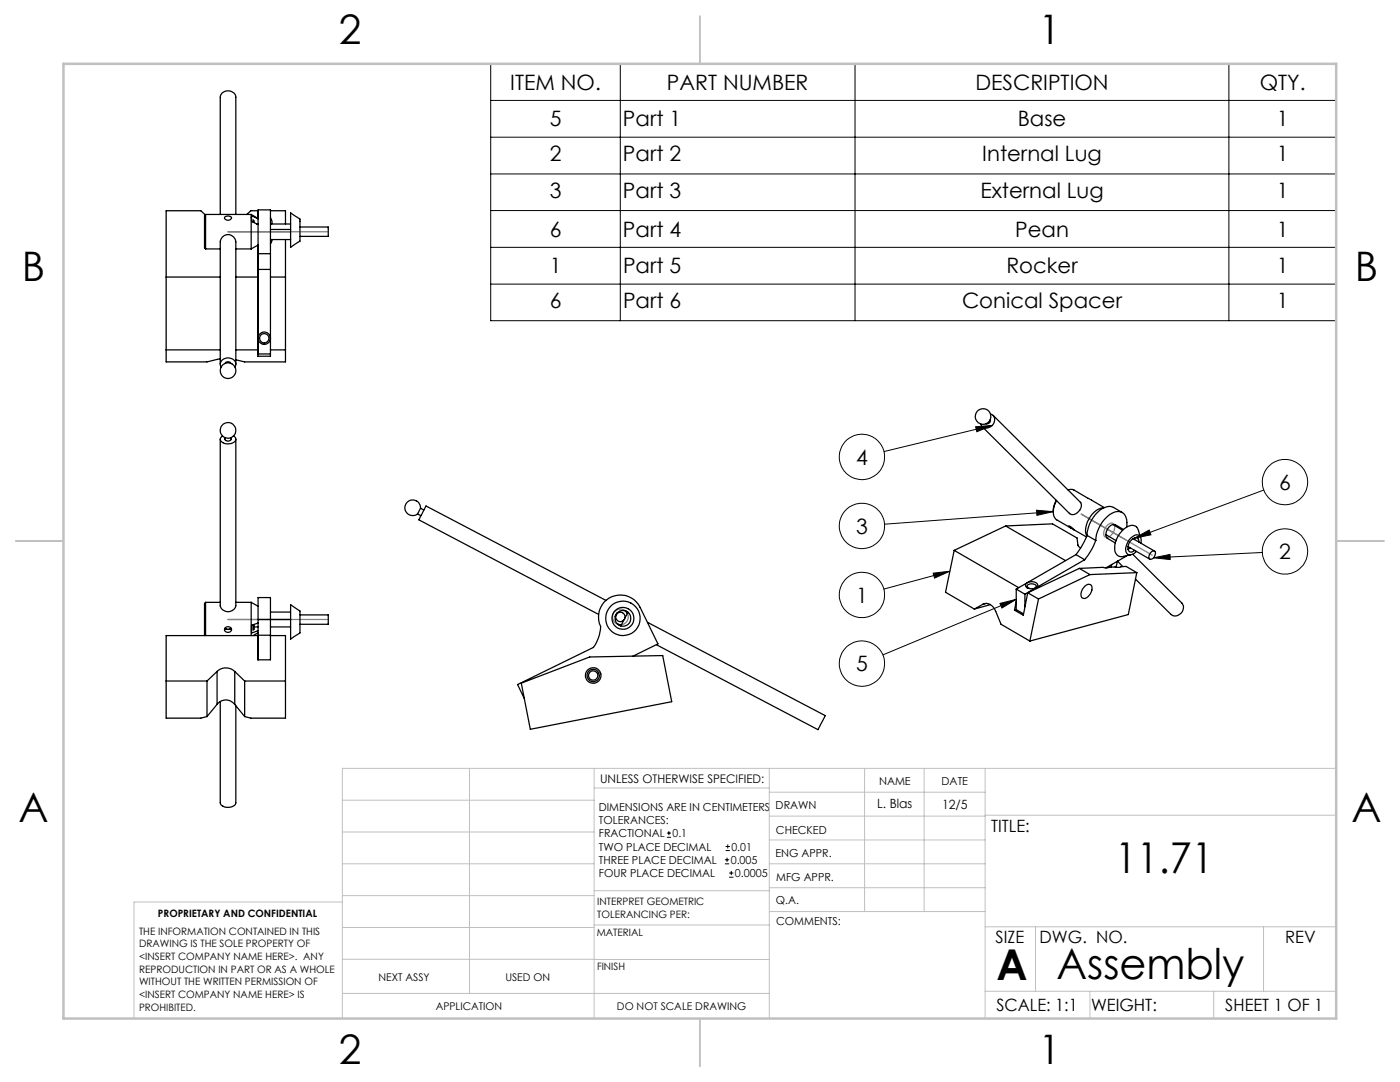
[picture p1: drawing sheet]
<svg xmlns="http://www.w3.org/2000/svg" width="279mm" height="216mm" viewBox="0 0 279 216" stroke-linecap="round" stroke-linejoin="round" font-family="sans-serif">
<g fill="none" stroke="#000" stroke-width=".2">
<path d="M97.9 12.7h168.8v51.3h-168.8zM123.8 12.7v51.3M170.6 12.7v51.3M245.3 12.7v51.3M97.9 27.4h168.8M97.9 34.7h168.8M97.9 20h168.8M97.9 42h168.8M97.9 49.4h168.8M97.9 56.7h168.8M194.7 85.2l3.3-.3-3.1 1.2zM198 84.9l-21.6 5.2"/>
<path d="M252.2 97.8l-25.8 9.6M186.2 114.4l3.3-.4-3 1.4zM189.5 114l-13.1 3.5M202.8 119.6l-26.6 11.1M206.9 101.8l3.3 .3-3.3 .7zM210.2 102.1l-33.7 2.5M226.4 107.4l2.9-1.6 .4 .9zM230.2 111.3l3.3-.7v1.1zM251.9 110.2l-21.7 1.1M199.6 120.4l3.2-.8-2.8 1.7zM133.1 167.1h.8M133.1 166.2h.8"/>
<path d="M133.5 165.8v.9M144.7 172.4h.8M144.7 171.6h.8M144.8 169.7h.9M144.8 168.9h.9M145.1 171.1v.9M145.2 168.5v.8M145.5 175h.9M145.5 174.2h.9M145.9 173.8v.8"/>
<circle cx="172" cy="91.2" r="4.5"/>
<circle cx="256.4" cy="96.2" r="4.5"/>
<circle cx="172" cy="104.9" r="4.5"/>
<circle cx="172" cy="118.7" r="4.5"/>
<circle cx="256.4" cy="110.1" r="4.5"/>
<circle cx="172" cy="132.4" r="4.5"/>
</g>
<g fill="none" stroke="#808080" stroke-width=".25">
<path d="M45.5 46.2h20M215.8 102.6l14.1 8.2M221 104.8l.1-.1a.77 .77 0 0 1 1-.3 .77 .77 0 0 1 .3 1.1 1.75 1.75 0 0 1-1.8 1.7 1.34 1.34 0 0 1 .1-1.9zM45.5 123.6h20"/>
<circle cx="123.8" cy="123.1" r="1.56"/>
</g>
<g fill="none" stroke="#c0c0c0" stroke-width=".2">
<path d="M68.3 159.7h50.3M93.7 153.3v44.9M118.6 153.3v49.9M118.6 157.2h34.9M153.5 153.3v49.9M153.5 158.1h43.1M172.5 153.3v28.6M184.4 153.3v28.6M196.6 153.3v49.9M266.7 153.3h-198.4v49.9M68.3 178.7h50.3M68.3 172.4h50.3"/>
<path d="M68.3 166h50.3M68.3 180h-41.6v23.2M118.6 177.7h35M153.5 167.6h43.1M153.5 162.8h43.1M153.5 172.4h43.1M153.5 177.1h43.1M196.6 162.7h70.1M68.3 198.2h85.2M68.3 191.4l85.2 .1M68.3 185.1h50.3M118.6 184.6h35"/>
<path d="M153.6 181.9h43M196.6 197.8h70.1M196.6 184.9h70.1M206.7 184.9v12.9M217.5 197.8v5.4M242.2 197.8v5.4M252.2 184.9v12.9"/>
</g>
<path d="M139.7 3.2v9.5M3.1 107.9h9.6M266.7 107.9h9.5M139.7 203.2v9.6" fill="none" stroke="#c0c0c0" stroke-width=".25"/>
<path d="M12.7 12.7h254v190.5h-254z" fill="none" stroke="#c0c0c0" stroke-width=".5"/>
<path d="M226.4 107.4l2.9-1.6 .4 .9zM230.2 111.3l3.3-.7v1.1zM199.6 120.4l3.2-.8-2.8 1.7zM186.2 114.4l3.3-.4-3 1.4zM206.9 101.8l3.3 .3-3.3 .7zM194.7 85.2l3.3-.3-3.1 1.2z" fill="#000"/>
<g fill="none" stroke="#000" stroke-width=".25">
<path d="M33.2 55.3h10.8M41 42.9l-.9-.8h-6.9v30.1h8.1l2.7-.6M41 42.8v6.9M41 42.8l-.2 .2v6.5l.2 .2M41 49.7h3M41 42.8h9.1M44 42.8v-23.4a1.58 1.58 0 0 1 1.5-1.3 1.58 1.58 0 0 1 1.6 1.3v23.4M44 48.3a1.55 1.55 0 0 1 1.5-1.5 1.55 1.55 0 0 1 1.6 1.5v24.4M44 48.3v24.4M44.9 43.3a.96 .96 0 0 1 1.3 .2 .74 .74 0 0 1-.7 .5 .74 .74 0 0 1-.7-.6zM47.1 49.7h3M47.1 55.3h4.4"/>
<path d="M49.2 42.8l.9-.7h1.4v1.5M50.1 42.8v6.9M50.1 49.7l1.4-.8v22.2h2.5v-17.3M50.1 42.8l1.4 .8M50.5 43.8v.5M50.7 44v.4M51.2 44.7h.3M51.5 43.5l-.1 .1M51.5 49.2h.1M51.5 50.3h.1M51.5 43.3h.1M51.5 43.7l-1.3-.7v1.2l1.3 .6"/>
<path d="M51.5 50.6v-8.7h2.5v8.7M51.5 50.6v3.2h2.5M51.5 50.6h2.5M54 43.5l.3 .7-.1 .5M54 50.6v3.2M54 45.8h4M54 44.7h4M54 47.8h4M54 55.3h3M54 42.1h3v2.6M54.3 47.8l-.3 .8M57 47.8v24.4h-8.2l-1.7-.4"/>
<path d="M58 42.5l1.9 1.2v4.4l-1.9 1.3zM59.9 45.3h5.6v1.9h-5.6M33.2 69.8h10.8M44.1 73.2a1.38 1.38 0 0 1 .4-1.5 1.38 1.38 0 0 1 1.6-.2 1.14 1.14 0 0 1 .8 1.7M44.9 72.5a.69 .69 0 0 1 1.2 0M47.1 69.8h4.4M51.5 70.6h2.5M54 69.8h3M44 87.6v33.4M44.4 87a.7 .7 0 0 0-.4 .7 .7 .7 0 0 0 .5 .6 1.89 1.89 0 0 0 2.6-.6l-.1-.4-.4-.3M44.9 87.3a.64 .64 0 0 0 .6 .7 .64 .64 0 0 0 .6-.7M47.1 87.6v33.3a1.6 1.6 0 0 1-1.6 1.2 1.6 1.6 0 0 1-1.5-1.2"/>
<path d="M196 85.1l17.5 17.4M197.6 83.7l.1 .1a.7 .7 0 0 1-.9 .8M197.7 82.6a1.47 1.47 0 0 1 .8 1.7 1.47 1.47 0 0 1-1.5 1.1 1.07 1.07 0 0 1-1.3-.8M198.2 82.9l17.5 17.4M210.8 99.8l-.5 1.2-.1 1.2M210.9 99.9a3.4 3.4 0 0 0-.2 3.7l3 1.8M213.1 97.8l.9-.2 .3 .2 6.1 3.5M83.3 102.6l.7 .3M83.9 101.4a1.56 1.56 0 0 0-1.8-1.6 1.56 1.56 0 0 0-1.2 2.2 1.56 1.56 0 0 0 2.4 .6M83.9 101.4l-.6 1.2M83.9 101.4l.7 .4M120.9 119.8l-35.9-18.8-.4 .8-1 1.9 35.9 18.9"/>
<path d="M190.4 109.8l-1.7 8.4 5.8 3.3M190.4 109.8l12.9 7.5M200.7 105l9.3-.5 4.9 2.9 .3 1.5 .5 .5M200.7 105l-10.3 4.8M200.7 105l12 6.9M202.8 120l-.3 1.7M202.8 117.5l1.7 1.1M202.8 117.5v4.1M204.5 118.6v2.5M204.8 116.5a1.54 1.54 0 0 1 2.3 .3 1.47 1.47 0 0 1-2.3 .3l-.2-.4zM205 117.1l.2 .2 .4 .1M205 117.1a.97 .97 0 0 1 1.4-.5l.4 .3v.2"/>
<path d="M205.1 118.3l2.2 1.2M205.1 118.3l-.9 4.5-1.7-1.1M206.8 117.1l-.6 .4M207.3 119.5l-1.8 8.4M214.4 105.8l-1.1-.8 .4 .1 .7 .7 2.4 1.3M214.7 110.7l1.8 1M214.7 110.7l-11.9 6.8M215.4 113.4l4.7-.2 .9 .1 .3-.1h2.1l.3-.1 1.1-.1 2.1 1.3M215.4 113.4l2.1 1.3M215.4 113.4l-10.3 4.9M215.6 100.2a1.74 1.74 0 0 1-.3 1.8 1.74 1.74 0 0 1-1.8 .6l-.1-.2M216.5 111.7l-12 6.9"/>
<path d="M216.5 116.9a.79 .79 0 0 1 1.1-.2 .79 .79 0 0 1 .3 1l-.5 1.1a.88 .88 0 0 1-.8 .6 .88 .88 0 0 1-.8-.4l.1-1.1zM216.9 106.8a14.8 14.8 0 0 1-2.2 3.9M216.9 106.8v.1M216.9 106.8l1.8 1M217.5 114.7l-10.2 4.8M218.7 107.8a13.7 13.7 0 0 1-2.2 3.9M220.2 101.4a4.6 4.6 0 0 0-3.6 4.8l.3 .8M220.7 106.7l2 1.2M220.9 107.4l1.7 .9M221.9 112.6l-.1 .5M222.1 104.7l1.9 1.1M222.5 104.7l1.7 1"/>
<path d="M222.6 104.7a1.73 1.73 0 0 0-1.9 2l.1 .5 .3 .2M223 112h.1M223 112l-.3 1.2M223 112l1.1 1.1M224 102.3l-1.8-1.1a2.77 2.77 0 0 0-3.1 1 6.9 6.9 0 0 0-2.2 4.6M224.9 105.1a2.56 2.56 0 0 0-1.3-3 3.9 3.9 0 0 0-3.6 2.1l-.7 1.2a5.3 5.3 0 0 0-.6 2.4M224.9 110.9l-4.2 2.4M225.1 109l4.4 2.6M225.6 109.3l-.5 .3M226.1 110.6l9.8 9.8a1.61 1.61 0 0 1-.2 2 1.61 1.61 0 0 1-2 .2l-7.1-7M226.1 107.5l4.3 2.5M226.4 107.4v.3"/>
<path d="M226.9 114.3l-1.7 8.3-19.7 5.3M226.9 114.3l-9.4 .4M227.3 108.2v-.3a.68 .68 0 0 0-.5-.6 .68 .68 0 0 0-.7 .2 1.95 1.95 0 0 0-.8 2.5 .75 .75 0 0 0 1.1-.2M227.6 107.2l-.4-1.3a1.37 1.37 0 0 0-2.2-.8 5 5 0 0 0-2.5 5 1.4 1.4 0 0 0 2.1 .8l1-.2M227.7 108.4a1.06 1.06 0 0 0-.3-1.4 1.06 1.06 0 0 0-1.4 .1 2.95 2.95 0 0 0-1.1 3.3 1.19 1.19 0 0 0 1.9-.4M229.7 110.2a.5 .5 0 0 1 .9 0 1.14 1.14 0 0 1-1.1 1.4 1.02 1.02 0 0 1 .2-1.4zM33.2 135.9h8.1M41 120.2v6.6M41 120.2l-.2 .2v6.4M41 120.2h3M41.3 135.9v7.1M43.3 134a2.53 2.53 0 0 1 3.5 0"/>
<path d="M43.3 134l-2 1.9M43.3 134v6.5M44 140v20.2a1.73 1.73 0 0 0 2.6 .6l.5-.5v-19.5M44.9 125.4a.65 .65 0 0 1 .9-.3 .65 .65 0 0 1 .1 1 .67 .67 0 0 1-.8 0 .67 .67 0 0 1-.2-.7zM44.9 125.3l.4 .3 .8-.2-.4 .2-.8-.2M46.8 134l2 1.9M46.8 134v6.5M47.1 120.2h3M48.8 135.9h8.2M48.8 135.9v7.1M50.1 120.2v6.6M50.1 120.2l1.4 .8"/>
<path d="M50.5 124.7v1.1M50.7 124.6v1M50.7 125.1h.8M51.5 126.8h-18.3v16.5h6.9l1.2-.3M51.5 124.3l-1.3 .5v1.5l1.3-.5M51.5 123.6v-4.4h2.5v7.6M51.5 123.6v3.2M51.5 126.8v4.9h2.5v-4.9M51.5 126.3l-1 .5M51.5 123.6h6.5M51.5 126.8h2.5M54 126.8h3v16.5h-6.9l-1.3-.3"/>
<path d="M54 125.1h4M54 122.1h4M58 120.7l1.9 1.2v4.4l-1.9 1.2zM59.9 122.7h5.6v1.9h-5.6M104 136.3l13.7-5.2 14.6-.3 1.8 9.2-28.3 5.5zM123.1 122.3l-.3 .7M123.2 122.3l-.4 .7M123.3 124.6h.7zM124.5 123.7l-.6 1.2M125.2 122.4l-.4-.5 .4 .5M125.3 122.2l-.6 1.1M126.3 131l5-2.5-3.6-7.3a4.4 4.4 0 0 0-5.8-2 4.4 4.4 0 0 0-2 5.8 7.8 7.8 0 0 1-1.5 4.2l-15.1 7.4 1.3 2.8"/>
<path d="M129.2 124.2l35.5 18.6-1.5 2.8-32.2-16.9M196.2 120.5a1.93 1.93 0 0 1 2.5 1.5l1.1 2.6 5.7 3.3M196.2 120.5l-1.7 1M196.8 120.4l-.6 .1M197.7 120.6l-3.2 .9M202.8 121.6l-.3 .1M202.8 121.6l1.5 .9M43.3 140.5a2.19 2.19 0 0 1 3.5 0M43.3 140.5l-2 2.5M46.8 140.5l2 2.5"/>
<circle cx="45.5" cy="74" r="1.56"/>
<circle cx="52.7" cy="67.5" r="1.24"/>
<circle cx="52.7" cy="67.5" r=".94"/>
<circle cx="45.5" cy="85.9" r="1.56"/>
<circle cx="196.2" cy="83.1" r="1.56"/>
<circle cx="118.4" cy="134.8" r="1.23"/>
<circle cx="118.4" cy="134.8" r="1.55"/>
<circle cx="118.4" cy="134.8" r=".94"/>
<circle cx="123.8" cy="123.1" r=".93"/>
<circle cx="124.3" cy="123.4" r="2.18"/>
<circle cx="124.3" cy="123.4" r="1.57"/>
<circle cx="124.3" cy="123.4" r="3.4"/>
</g>
<g font-size="8.5">
<text x="222.5" y="174.2">11.71</text>
<text x="198.9" y="195.5">A</text>
<text x="210.8" y="195.4">Assembly</text>
</g>
<g font-size="8.1">
<text x="67.6" y="8.9">2</text>
<text x="207.3" y="8.9">1</text>
<text x="4.4" y="56.1">B</text>
<text x="270.4" y="56.1">B</text>
<text x="3.7" y="164.1">A</text>
<text x="269.7" y="164.1">A</text>
<text x="67.6" y="212.4">2</text>
<text x="207.3" y="212.4">1</text>
</g>
<g font-size="4.2">
<text x="101.8" y="17.9">ITEM NO.</text>
<text x="133.1" y="17.9">PART NUMBER</text>
<text x="194.7" y="17.9">DESCRIPTION</text>
<text x="251.4" y="17.9">QTY.</text>
<text x="109.7" y="25.2">5</text>
<text x="124.3" y="25.2">Part 1</text>
<text x="203.1" y="25.2">Base</text>
<text x="254.8" y="25.2">1</text>
<text x="109.7" y="32.2">2</text>
<text x="124.3" y="32.2">Part 2</text>
<text x="196" y="32.2">Internal Lug</text>
<text x="254.8" y="32.2">1</text>
<text x="109.7" y="39.5">3</text>
<text x="124.3" y="39.5">Part 3</text>
<text x="195.7" y="39.5">External Lug</text>
<text x="254.8" y="39.5">1</text>
<text x="109.7" y="47.2">6</text>
<text x="124.3" y="47.2">Part 4</text>
<text x="202.6" y="47.2">Pean</text>
<text x="254.8" y="47.2">1</text>
<text x="109.7" y="54.5">1</text>
<text x="124.3" y="54.5">Part 5</text>
<text x="200.9" y="54.5">Rocker</text>
<text x="254.8" y="54.5">1</text>
<text x="109.7" y="61.5">6</text>
<text x="124.3" y="61.5">Part 6</text>
<text x="192" y="61.5">Conical Spacer</text>
<text x="254.8" y="61.5">1</text>
<text x="170.9" y="92.7">4</text>
<text x="255.3" y="97.7">6</text>
<text x="170.9" y="106.5">3</text>
<text x="255.3" y="111.6">2</text>
<text x="170.9" y="120.2">1</text>
<text x="170.9" y="133.9">5</text>
</g>
<g font-size="3.4">
<text x="197.8" y="166">TITLE:</text>
<text x="198.7" y="188.1">SIZE</text>
<text x="207.5" y="188.1">DWG. NO.</text>
<text x="256.5" y="188.2">REV</text>
<text x="198.8" y="201.7">SCALE: 1:1</text>
<text x="217.7" y="201.8">WEIGHT:</text>
<text x="244.5" y="201.7">SHEET 1 OF 1</text>
</g>
<g font-size="2.5">
<text x="175.1" y="161.3">L. Blas</text>
<text x="188" y="161.4">12/5</text>
</g>
<text font-size="2.4" x="119.8" y="156.2">UNLESS OTHERWISE SPECIFIED:</text>
<g font-size="2.2">
<text x="119.5" y="161.8">DIMENSIONS ARE IN CENTIMETERS</text>
<text x="154.8" y="161.4">DRAWN</text>
<text x="175.4" y="156.6">NAME</text>
<text x="187.9" y="156.7">DATE</text>
<text x="119.5" y="164.4">TOLERANCES:</text>
<text x="119.5" y="167.1">FRACTIONAL</text>
<text x="134.2" y="167.1">0.1</text>
<text x="154.9" y="166.3">CHECKED</text>
<text x="119.5" y="172.4">THREE PLACE DECIMAL</text>
<text x="119.5" y="169.7">TWO PLACE DECIMAL</text>
<text x="145.8" y="172.4">0.005</text>
<text x="146" y="169.7">0.01</text>
<text x="154.8" y="171">ENG APPR.</text>
<text x="119.5" y="175">FOUR PLACE DECIMAL</text>
<text x="146.7" y="175">0.0005</text>
<text x="154.9" y="175.7">MFG APPR.</text>
<text x="154.9" y="180.4">Q.A.</text>
<text x="154.9" y="184.6">COMMENTS:</text>
</g>
<g font-size="2.1">
<text x="75.5" y="195.7">NEXT ASSY</text>
<text x="100.9" y="195.7">USED ON</text>
<text x="86.9" y="201.5">APPLICATION</text>
<text x="123.1" y="201.6">DO NOT SCALE DRAWING</text>
</g>
<g font-size="2">
<text x="31.5" y="182.9">PROPRIETARY AND CONFIDENTIAL</text>
<text x="119.2" y="180.6">INTERPRET GEOMETRIC</text>
<text x="119.2" y="183.1">TOLERANCING PER:</text>
<text x="27.8" y="186.5">THE INFORMATION CONTAINED IN THIS</text>
<text x="27.8" y="189">DRAWING IS THE SOLE PROPERTY OF</text>
<text x="27.8" y="191.6">&lt;INSERT COMPANY NAME HERE&gt;. ANY</text>
<text x="119.1" y="186.7">MATERIAL</text>
<text x="27.8" y="194.1">REPRODUCTION IN PART OR AS A WHOLE</text>
<text x="27.8" y="196.6">WITHOUT THE WRITTEN PERMISSION OF</text>
<text x="119.1" y="193.5">FINISH</text>
<text x="27.8" y="199.1">&lt;INSERT COMPANY NAME HERE&gt; IS</text>
<text x="27.8" y="201.7">PROHIBITED.</text>
</g>
</svg>
